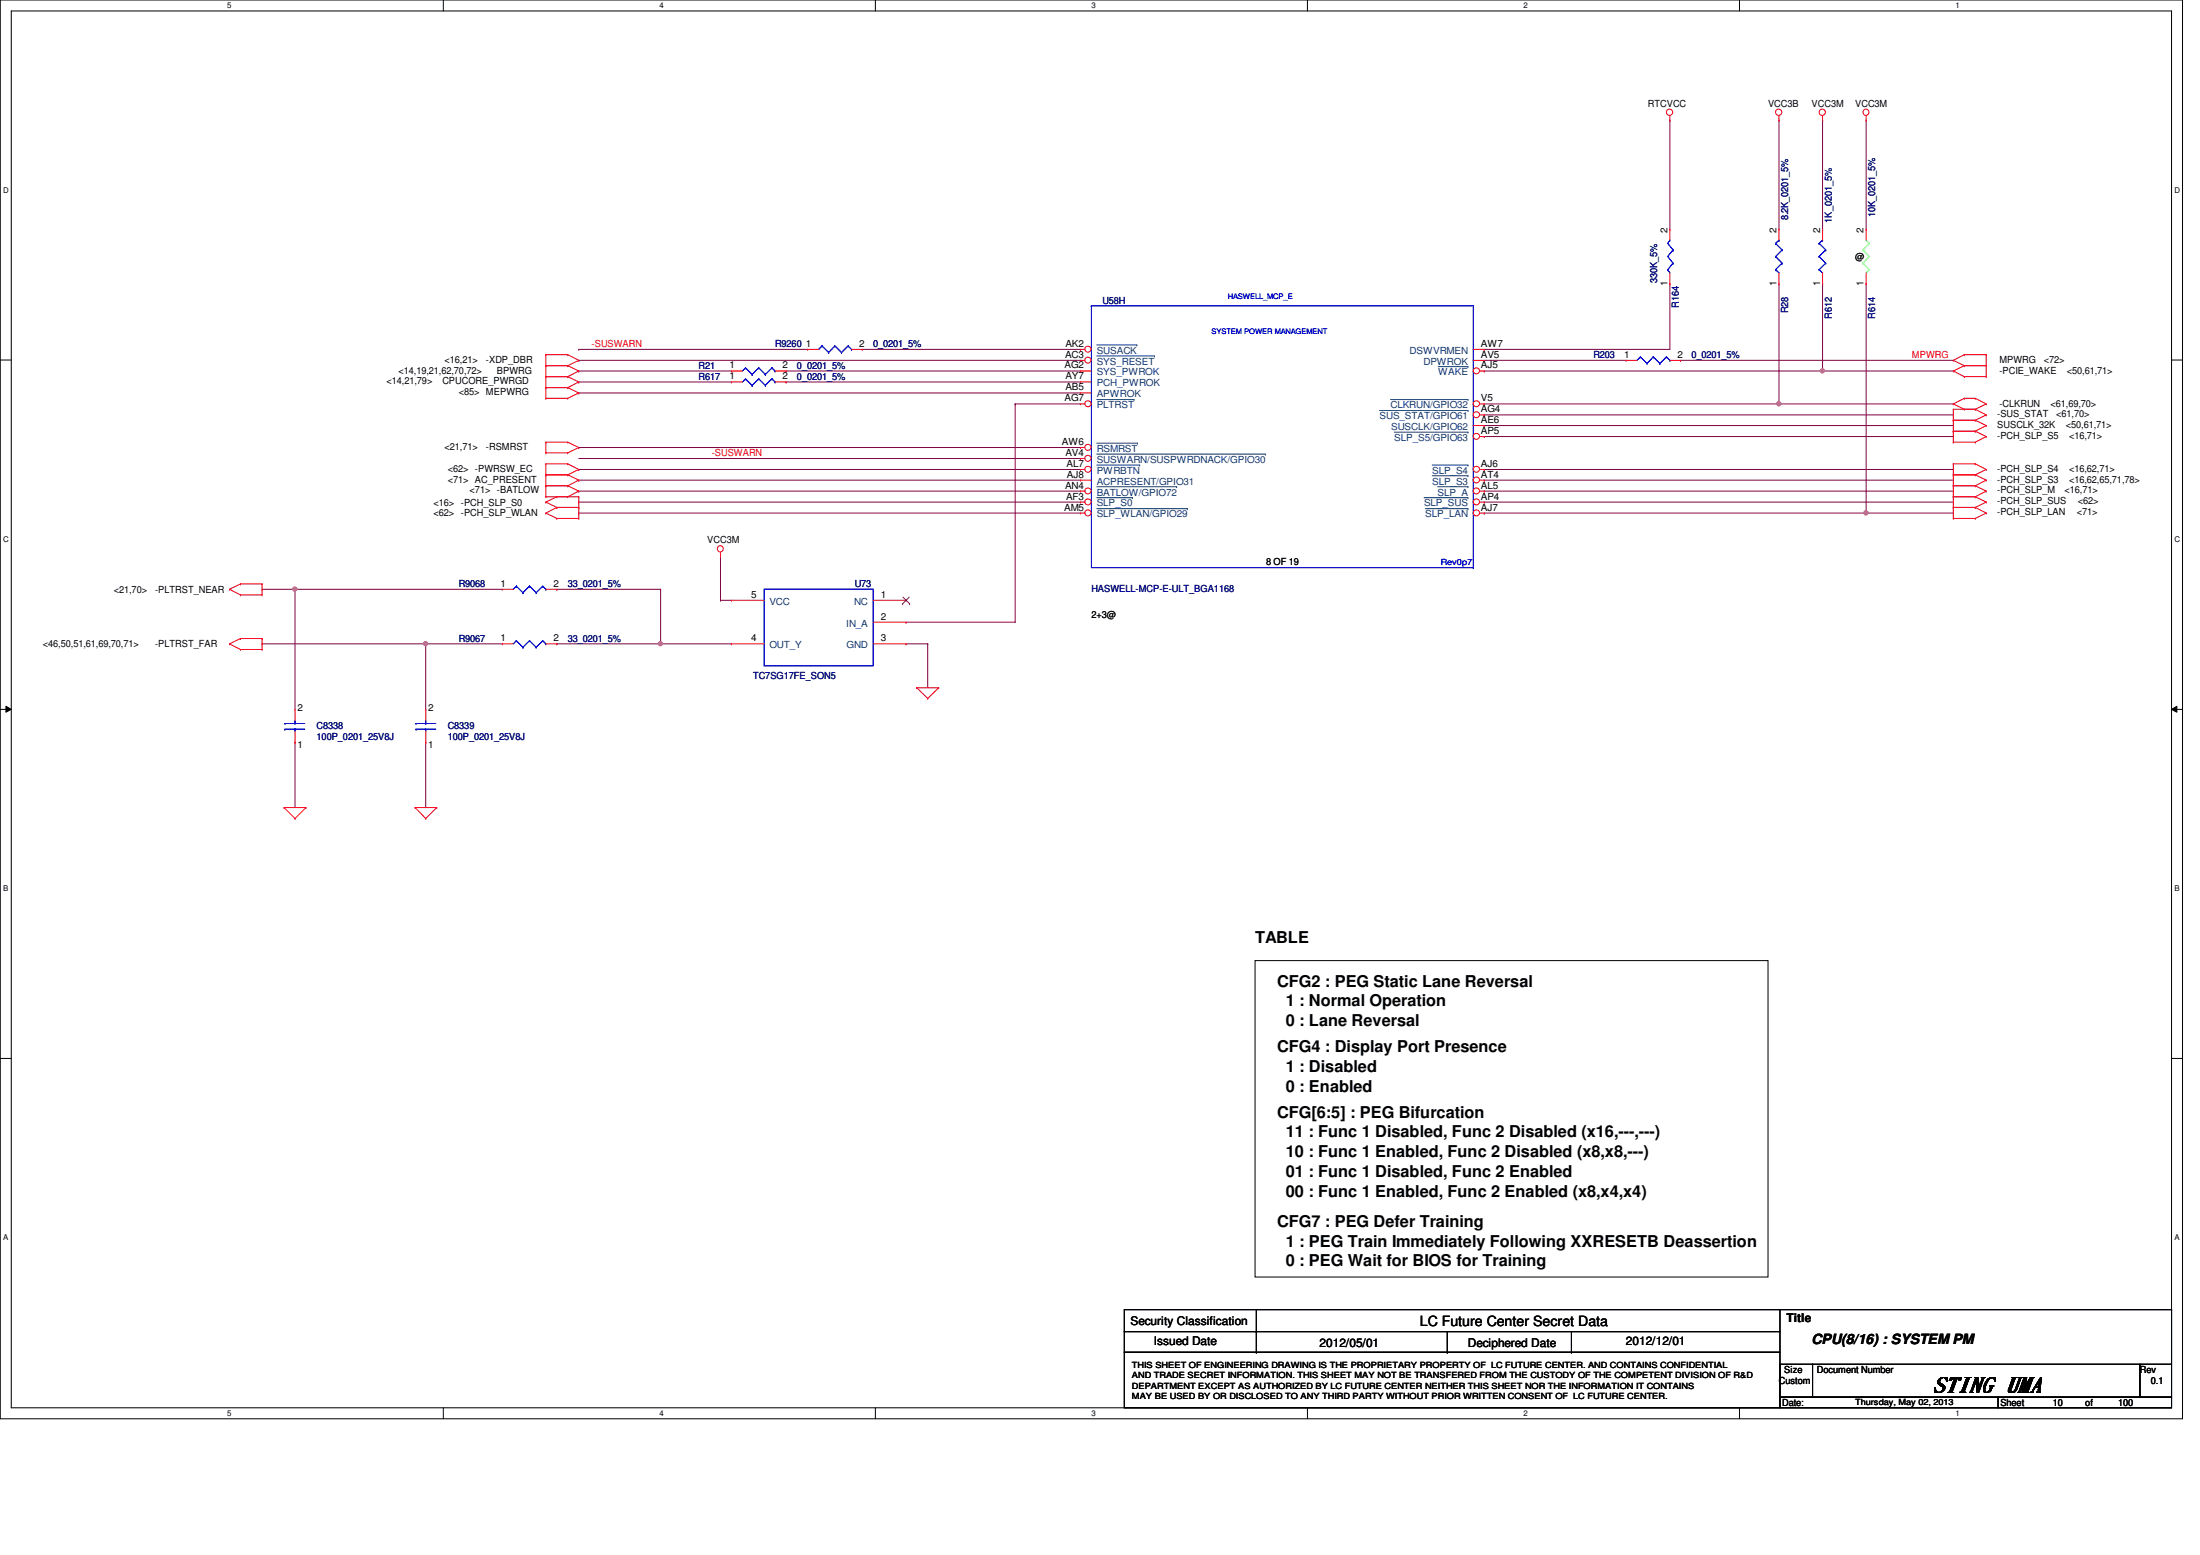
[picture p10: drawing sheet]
<svg xmlns="http://www.w3.org/2000/svg" width="297mm" height="210mm" viewBox="0 0 297 210" stroke-linecap="round" stroke-linejoin="round" font-family="sans-serif">
<path d="M0 0h294.7v191.5h-294.7zM1.5 1.5h291.7v188.5h-291.7z" fill="none" stroke="#000" stroke-width=".14"/>
<g fill="#fff">
<path d="M30.7 .2h.6v1.2h-.6z"/>
<path d="M30.7 190.2h.6v1.2h-.6z"/>
</g>
<path d="M59.9 0v1.5M59.9 190v1.5" fill="none" stroke="#000" stroke-width=".14"/>
<g fill="#fff">
<path d="M89 .2h.6v1.2h-.6z"/>
<path d="M89 190.2h.6v1.2h-.6z"/>
</g>
<path d="M118.2 0v1.5M118.2 190v1.5" fill="none" stroke="#000" stroke-width=".14"/>
<g fill="#fff">
<path d="M147.4 .2h.6v1.2h-.6z"/>
<path d="M147.4 190.2h.6v1.2h-.6z"/>
</g>
<path d="M176.5 0v1.5M176.5 190v1.5" fill="none" stroke="#000" stroke-width=".14"/>
<g fill="#fff">
<path d="M205.7 .2h.6v1.2h-.6z"/>
<path d="M205.7 190.2h.6v1.2h-.6z"/>
</g>
<path d="M234.9 0v1.5M234.9 190v1.5" fill="none" stroke="#000" stroke-width=".14"/>
<g fill="#fff">
<path d="M264 .2h.6v1.2h-.6z"/>
<path d="M264 190.2h.6v1.2h-.6z"/>
<path d="M.4 25h.8v1.2h-.8z"/>
<path d="M293.6 25h.7v1.2h-.7z"/>
<path d="M.4 72.1h.8v1.2h-.8z"/>
<path d="M293.6 72.1h.7v1.2h-.7z"/>
</g>
<path d="M0 48.6h1.5M293.2 48.6h1.5" fill="none" stroke="#000" stroke-width=".14"/>
<g fill="#fff">
<path d="M.4 119.3h.7v1.2h-.7z"/>
<path d="M293.6 119.3h.7v1.2h-.7z"/>
</g>
<path d="M0 95.8h1.5M.8 95.3l.7 .5-.7 .3zM293.2 95.8l.7-.5v.8zM293.2 95.8h1.5" fill="none" stroke="#000" stroke-width=".14"/>
<path d="M.8 95.3l.7 .5-.7 .3zM293.2 95.8l.7-.5v.8z" fill="#000"/>
<g fill="#fff">
<path d="M.4 166.4h.7v1.2h-.7z"/>
<path d="M293.6 166.4h.7v1.2h-.7z"/>
</g>
<path d="M169.5 129.7h69.2v42.7h-69.2zM0 142.9h1.5M293.2 142.9h1.5" fill="none" stroke="#000" stroke-width=".14"/>
<path d="M240.2 38.3h.1M240.2 38.3v16.2" fill="none" stroke="#800040" stroke-width=".14"/>
<circle cx="240.2" cy="54.5" r=".29" fill="#f0f"/>
<circle cx="240.2" cy="54.5" r=".29" fill="none" stroke="#f0f" stroke-width=".14"/>
<path d="M246.1 38.3h.1M246.1 38.3v11.8M200.4 54.5h.1M200.4 54.5h39.8" fill="none" stroke="#800040" stroke-width=".14"/>
<circle cx="246" cy="50.1" r=".29" fill="#f0f"/>
<circle cx="246" cy="50.1" r=".29" fill="none" stroke="#f0f" stroke-width=".14"/>
<g fill="none" stroke="#800040" stroke-width=".14">
<path d="M225.5 16.2h.1M225.5 16.2v14.7M240.2 16.2h.1M240.2 16.2v14.7M246.1 16.2h.1M246.1 16.2v14.7M252 16.2h.1M252 16.2v14.7M225.5 38.3h.1M225.5 38.3v8.9h-25.1M200.4 50.1h.1M200.4 57.4h.1"/>
<path d="M200.4 58.9h.1M200.4 48.6h.1M200.4 47.2h.1M200.4 50.1h63.3M200.4 57.4h63.3M200.4 58.9h63.3M200.4 48.6h19.1M226.9 48.6h.1M226.9 48.6h36.8M246.1 50.1h.1M200.4 67.8h.1M200.4 63.4h.1"/>
<path d="M200.4 66.3h.1M200.4 67.8h63.3M200.4 63.4h63.3M200.4 66.3h63.3M252 69.3h.1M252 69.3h11.7"/>
</g>
<circle cx="251.9" cy="69.2" r=".29" fill="#f0f"/>
<circle cx="251.9" cy="69.2" r=".29" fill="none" stroke="#f0f" stroke-width=".14"/>
<g fill="none" stroke="#800040" stroke-width=".14">
<path d="M252 38.3h.1M252 38.3v31h-51.6M78.1 48.6h.1M78.1 51.6h.1M78.1 50.1h.1M78.1 53h.1M78.1 48.6h67.8M78.1 50.1h20.7M78.1 51.6h20.7M78.1 53h67.8M106.1 50.1h.1M106.1 51.6h.1"/>
<path d="M106.1 50.1h39.8M106.1 51.6h39.8M200.4 56h.1M200.4 56h63.3M240.2 54.5h.1M240.2 54.5h23.5M35.4 79.5h.1M35.4 79.5h4.4M39.8 79.5h.1M39.8 79.5v16.3M75.2 79.5h.1M75.2 79.5h14"/>
<path d="M78.1 63.4h.1M78.1 64.8h.1M78.1 66.3h.1M78.1 60.4h.1M78.1 64.8h67.8M78.1 63.4h67.8M78.1 66.3h67.8M78.1 60.4h67.8M89.2 79.5h.1M89.2 79.5v7.4M200.4 64.8h.1M200.4 69.3h.1"/>
<path d="M200.4 64.8h63.3M89.2 86.9h.1M89.2 86.9h9.6M39.8 100.2h.1M39.8 100.2v8.8M57.5 100.2h.1M57.5 100.2v8.8"/>
</g>
<circle cx="89.2" cy="86.9" r=".29" fill="#f0f"/>
<circle cx="89.2" cy="86.9" r=".29" fill="none" stroke="#f0f" stroke-width=".14"/>
<path d="M39.8 79.5h.1M39.8 79.5h28M75.2 86.9h.1M75.2 86.9h14" fill="none" stroke="#800040" stroke-width=".14"/>
<circle cx="39.8" cy="79.5" r=".29" fill="#f0f"/>
<circle cx="39.8" cy="79.5" r=".29" fill="none" stroke="#f0f" stroke-width=".14"/>
<path d="M57.5 86.9h.1M57.5 86.9h10.3" fill="none" stroke="#800040" stroke-width=".14"/>
<circle cx="57.5" cy="86.9" r=".29" fill="#f0f"/>
<circle cx="57.5" cy="86.9" r=".29" fill="none" stroke="#f0f" stroke-width=".14"/>
<g fill="none" stroke="#800040" stroke-width=".14">
<path d="M78.1 47.2h.1M78.1 47.2h30.9M116.4 47.2h29.5M137.1 54.5h.1M137.1 54.5v29.5h-14.8M137.1 54.5h8.8M145.9 47.2h.1M78.1 69.3h.1M78.1 67.8h.1M78.1 69.3h67.8M78.1 61.9h67.8M78.1 67.8h67.8"/>
<path d="M97.3 75.1h.1M97.3 75.1v5.9M145.9 61.9h.1M35.4 86.9h.1M35.4 86.9h22.1M57.5 86.9h.1M57.5 86.9v8.9M97.3 81h.1M97.3 81h1.5M122.3 84h.1M122.3 86.9h.1M122.3 86.9h3"/>
<path d="M125.3 86.9h.1M125.3 86.9v5.9"/>
</g>
<g fill="none" stroke="#f00" stroke-width=".14">
<path d="M225.5 16.2h.1M225.5 15.6v.6M240.2 16.2h.1M240.2 15.6v.6M246.1 16.2h.1M246.1 15.6v.6M252 16.2h.1M252 15.6v.6M246.1 38.3h.1M246.1 30.9h.1M246.1 30.9v1.5M246.1 36.8v1.5"/>
<path d="M73.7 49.4h.1M73.7 47.9h.1M73.7 50.8h.1M73.7 53.8h.1M73.7 52.3h.1M73.7 59.7h.1M73.7 59.7h3M73.7 49.4h3M73.7 50.8h3M73.7 53.8h3M73.7 47.9v5.9M73.7 59.7v1.4"/>
<path d="M73.7 47.9h3M73.7 52.3h3M76.7 49.4h.1M76.7 47.9h.1M76.7 50.8h.1M76.7 53.8h.1M76.7 52.3h.1M76.7 59.7h.1M76.7 47.9l1.4 .7M76.7 49.4l1.4 .7M76.7 52.3l1.4 .7M76.7 59.7l1.4 .7"/>
<path d="M76.7 50.8l1.4 .8M78.1 48.6h.1M78.1 50.1h.1M78.1 53h.1M78.1 51.6h.1M78.1 48.6l-1.4 .8M78.1 50.1l-1.4 .7M78.1 53l-1.4 .8M78.1 51.6l-1.4 .7M98.8 50.1h.1M98.8 50.1h1.4M104.6 50.1h1.5"/>
<path d="M106.1 50.1h.1M109 47.2h.1M109 47.2h1.5M115 47.2h1.4M116.4 47.2h.1M219.5 48.6h.1M219.5 48.6h1.5M225.5 48.6h1.4M226.9 48.6h.1M263.7 58.2h.1M263.7 56.7h.1M263.7 59.7h.1"/>
<path d="M263.7 50.1h.1M263.7 54.5h.1M263.7 55.2h.1M263.7 48.6h.1M263.7 55.2v4.5M263.7 58.2h3M263.7 56.7h3M263.7 59.7h3M263.7 50.1l1.5 .7M263.7 55.2h3M263.7 54.5l1.5 .7M263.7 48.6l1.5 .8"/>
<path d="M265.2 49.4h.1M265.2 50.8h.1M265.2 53.8h.1M265.2 55.2h.1M265.2 47.9h.1M265.2 49.4l-1.5 .7M265.2 49.4h3M265.2 50.8h3M265.2 53.8l-1.5 .7M265.2 53.8h1.5M265.2 47.9h3M265.2 47.9l-1.5 .7"/>
<path d="M266.7 58.2h.1M266.7 56.7h.1M266.7 59.7h.1M266.7 53.8h.1M266.7 55.2h.1M266.7 56.7l1.5 .7M266.7 58.2l1.5 .7M266.7 53.8l1.5 .7M266.7 55.2l1.5 .8M268.2 57.4h.1M268.2 58.9h.1M268.2 49.4h.1"/>
<path d="M268.2 50.8h.1M268.2 54.5h.1M268.2 56h.1M268.2 47.9h.1M268.2 57.4l-1.5 .8M268.2 58.9l-1.5 .8M268.2 47.9v2.9M268.2 54.5l-1.5 .7M268.2 56l-1.5 .7M31 79.5h.1M31 79.5l1.5 .8M32.5 78.8h.1"/>
<path d="M32.5 78.8l-1.5 .7M32.5 78.8h2.9M35.4 78.8h.1M35.4 78.8v1.5M73.7 64.1h.1M73.7 62.6h.1M73.7 67.1h.1M73.7 65.6h.1M73.7 61.1h.1M73.7 69.3h.1M73.7 67.8h.1M73.7 67.1h4.4"/>
<path d="M73.7 64.1h3M73.7 62.6h3M73.7 65.6h3M73.7 62.6v4.5M73.7 61.1h3M73.7 69.3l1.5 .7M73.7 67.8l1.5 .7M75.2 68.5h.1M75.2 70h.1M75.2 67.1h.1M75.2 68.5h2.9M75.2 70h2.9"/>
<path d="M75.2 68.5l-1.5 .8M75.2 67.1l-1.5 .7M76.7 64.1h.1M76.7 62.6h.1M76.7 67.1h.1M76.7 65.6h.1M76.7 61.1h.1M76.7 62.6l1.4 .8M76.7 65.6l1.4 .7M76.7 64.1l1.4 .7M78.1 63.4h.1M78.1 66.3h.1"/>
<path d="M78.1 64.8h.1M78.1 60.4h.1M78.1 68.5h.1M78.1 70h.1M78.1 67.1h.1M78.1 63.4l-1.4 .7M78.1 66.3l-1.4 .8M78.1 64.8l-1.4 .8M78.1 60.4l-1.4 .7M78.1 67.1v2.9M97.3 75.1h.1M97.3 74.5v.6"/>
<path d="M263.7 68.5h.1M263.7 67.1h.1M263.7 64.1h.1M263.7 62.6h.1M263.7 65.6h.1M263.7 70h.1M263.7 68.5h3M263.7 62.6v7.4M263.7 67.1h3M263.7 64.1h3M263.7 62.6h3M263.7 65.6h3"/>
<path d="M263.7 70h3M266.7 68.5h.1M266.7 67.1h.1M266.7 64.1h.1M266.7 62.6h.1M266.7 65.6h.1M266.7 70h.1M266.7 67.1l1.5 .7M266.7 62.6l1.5 .8M266.7 64.1l1.5 .7M266.7 65.6l1.5 .7M266.7 68.5l1.5 .8"/>
<path d="M268.2 67.8h.1M268.2 63.4h.1M268.2 64.8h.1M268.2 66.3h.1M268.2 69.3h.1M268.2 67.8l-1.5 .7M268.2 63.4l-1.5 .7M268.2 64.8l-1.5 .8M268.2 66.3l-1.5 .8M268.2 69.3l-1.5 .7M31 86.9h.1M31 86.9l1.5 .8"/>
<path d="M32.5 80.3h.1M32.5 86.2h.1M32.5 87.7h.1M32.5 80.3h2.9M32.5 86.2l-1.5 .7M32.5 86.2h2.9M32.5 87.7h2.9M35.4 80.3h.1M35.4 86.2h.1M35.4 87.7h.1M35.4 86.2v1.5M123.8 92.8h.1"/>
<path d="M123.8 92.8h2.9M123.8 92.8l1.5 1.5M125.3 94.3h.1M126.7 92.8h.1M126.7 92.8l-1.4 1.5M38.4 109h.1M38.4 109h2.9M38.4 109l1.4 1.5M39.8 110.5h.1M41.3 109h.1M41.3 109l-1.5 1.5M56 109h.1"/>
<path d="M56 109h3M56 109l1.5 1.5M57.5 110.5h.1M59 109h.1M59 109l-1.5 1.5"/>
<circle cx="225.4" cy="15.2" r=".43"/>
<circle cx="240.2" cy="15.2" r=".43"/>
<circle cx="246" cy="15.2" r=".43"/>
<circle cx="251.9" cy="15.2" r=".42"/>
<circle cx="97.2" cy="74.1" r=".42"/>
</g>
<g fill="none" stroke="#000" stroke-width=".14">
<path d="M151.8 176.8h88.5v2.9h-88.5zM151.8 179.7h88.5v2.8h-88.5zM169.6 179.7h.1M169.6 176.8v5.7M195.4 179.7v2.8M212.2 179.7v2.8M240.2 176.8h53M293.2 176.8h.1M293.2 176.8v7.3M151.8 182.5h88.5v7.5h-88.5zM169.6 182.5h.1M195.4 182.5h.1"/>
<path d="M212.2 182.5h.1M240.3 184.1h4.4v4.5h-4.4zM240.3 188.6h29.5v1.4h-29.5zM244.7 184.1h44.2v4.5h-44.2zM269.8 188.6h23.4v1.4h-23.4zM288.9 184.1h4.3v4.5h-4.3z"/>
</g>
<g fill="none" stroke="#00f" stroke-width=".14">
<path d="M245.6 36.4h.1M245.6 34.6h.1M245.6 32.9h.1M245.6 36.4l.5 .4M245.6 34.6l.9 .9M245.6 32.9l.9 .8M246.1 32.4h.1M246.1 32.4l-.5 .5M246.5 35.5h.1M246.5 33.7h.1M246.5 35.5l-.9 .9M246.5 33.7l-.9 .9"/>
<path d="M100.7 49.7h.1M100.7 49.7l-.5 .4M100.7 49.7l.9 .8M101.6 50.5h.1M102.4 49.7h.1M102.4 49.7l-.8 .8M102.4 49.7l.9 .8M103.3 50.5h.1M104.2 49.7h.1M104.2 49.7l-.9 .8M104.2 49.7l.4 .4M104.6 50.1h.1"/>
<path d="M111 46.7h.1M111 46.7l-.5 .5M111 46.7l.9 .9M111.9 47.6h.1M112.7 46.7h.1M112.7 46.7l-.8 .9M112.7 46.7l.9 .9M113.6 47.6h.1M114.5 46.7h.1M114.5 46.7l-.9 .9M114.5 46.7l.5 .5M115 47.2h.1"/>
<path d="M147.4 41.3h.1M147.4 41.3v35.3h51.5M147.4 41.3h51.5v35.3M221.5 48.2h.1M221.5 48.2l-.5 .4M221.5 48.2l.9 .9M222.4 49.1h.1M223.2 48.2h.1M223.2 48.2l-.8 .9M223.2 48.2l.9 .9M224.1 49.1h.1M225 48.2h.1"/>
<path d="M225 48.2l-.9 .9M225 48.2l.5 .4M225.5 48.6h.1M198.9 76.6h.1"/>
</g>
<circle cx="146.9" cy="47.1" r=".42" fill="#fff"/>
<g fill="none" stroke="#f00" stroke-width=".14">
<path d="M145.9 47.2h.1M145.9 47.2h.6"/>
<circle cx="146.9" cy="47.1" r=".42"/>
</g>
<path d="M148.1 46.6h5.4M153.5 46.6h.1" fill="none" stroke="#004080" stroke-width=".14"/>
<circle cx="146.9" cy="54.5" r=".42" fill="#fff"/>
<g fill="none" stroke="#f00" stroke-width=".14">
<path d="M145.9 54.5h.1M145.9 51.6h.1M145.9 50.1h.1M145.9 54.5h.6M145.9 51.6h1.5M145.9 50.1h1.5"/>
<circle cx="146.9" cy="54.5" r=".42"/>
</g>
<path d="M148.1 53.9h5M153.1 53.9h.1" fill="none" stroke="#004080" stroke-width=".14"/>
<circle cx="146.9" cy="48.6" r=".42" fill="#fff"/>
<g fill="none" stroke="#f00" stroke-width=".14">
<path d="M145.9 48.6h.1M145.9 53h.1M145.9 48.6h.6M145.9 53h1.5"/>
<circle cx="146.9" cy="48.6" r=".42"/>
</g>
<path d="M148.1 48h7.8M155.9 48h.1" fill="none" stroke="#004080" stroke-width=".14"/>
<circle cx="146.9" cy="60.4" r=".42" fill="#fff"/>
<g fill="none" stroke="#f00" stroke-width=".14">
<path d="M145.9 60.4h.1M145.9 64.8h.1M145.9 60.4h.6M145.9 64.8h1.5"/>
<circle cx="146.9" cy="60.4" r=".42"/>
</g>
<path d="M148.1 59.8h5.5M153.6 59.8h.1" fill="none" stroke="#004080" stroke-width=".14"/>
<circle cx="146.9" cy="66.3" r=".42" fill="#fff"/>
<g fill="none" stroke="#f00" stroke-width=".14">
<path d="M145.9 66.3h.1M145.9 66.3h.6"/>
<circle cx="146.9" cy="66.3" r=".42"/>
</g>
<path d="M148.1 65.7h10.8M158.9 65.7h.1" fill="none" stroke="#004080" stroke-width=".14"/>
<circle cx="146.9" cy="63.3" r=".42" fill="#fff"/>
<g fill="none" stroke="#f00" stroke-width=".14">
<path d="M145.9 63.4h.1M145.9 63.4h.6"/>
<circle cx="146.9" cy="63.3" r=".42"/>
</g>
<path d="M148.1 62.8h5.8M153.9 62.8h.1" fill="none" stroke="#004080" stroke-width=".14"/>
<circle cx="146.9" cy="61.9" r=".42" fill="#fff"/>
<g fill="none" stroke="#f00" stroke-width=".14">
<path d="M145.9 61.9h.1M145.9 61.9h.6"/>
<circle cx="146.9" cy="61.9" r=".42"/>
</g>
<path d="M148.1 61.3h22.8M170.9 61.3h.1" fill="none" stroke="#004080" stroke-width=".14"/>
<circle cx="146.9" cy="67.7" r=".42" fill="#fff"/>
<g fill="none" stroke="#f00" stroke-width=".14">
<path d="M145.9 67.8h.1M145.9 67.8h.6"/>
<circle cx="146.9" cy="67.7" r=".42"/>
</g>
<path d="M148.1 67.2h4.8M152.9 67.2h.1" fill="none" stroke="#004080" stroke-width=".14"/>
<circle cx="146.9" cy="69.2" r=".42" fill="#fff"/>
<g fill="none" stroke="#f00" stroke-width=".14">
<path d="M198.9 48.6h1.5M198.9 47.2h1.5M200.4 48.6h.1M200.4 47.2h.1M145.9 69.3h.1M145.9 69.3h.6"/>
<circle cx="146.9" cy="69.2" r=".42"/>
</g>
<path d="M148.1 68.7h12.2M160.3 68.7h.1" fill="none" stroke="#004080" stroke-width=".14"/>
<circle cx="199.4" cy="50.1" r=".42" fill="#fff"/>
<g fill="none" stroke="#f00" stroke-width=".14">
<path d="M199.8 50.1h.6M200.4 50.1h.1"/>
<circle cx="199.4" cy="50.1" r=".42"/>
</g>
<path d="M194.2 49.5h4M198.2 49.5h.1" fill="none" stroke="#004080" stroke-width=".14"/>
<circle cx="199.4" cy="56" r=".42" fill="#fff"/>
<g fill="none" stroke="#f00" stroke-width=".14">
<path d="M199.8 56h.6M200.4 56h.1"/>
<circle cx="199.4" cy="56" r=".42"/>
</g>
<path d="M186.3 55.4h11.9M198.2 55.4h.1" fill="none" stroke="#004080" stroke-width=".14"/>
<circle cx="199.4" cy="54.5" r=".42" fill="#fff"/>
<g fill="none" stroke="#f00" stroke-width=".14">
<path d="M198.9 57.4h1.5M199.8 54.5h.6M200.4 54.5h.1M200.4 57.4h.1"/>
<circle cx="199.4" cy="54.5" r=".42"/>
</g>
<path d="M187.7 53.9h10.5M198.2 53.9h.1" fill="none" stroke="#004080" stroke-width=".14"/>
<circle cx="199.4" cy="63.3" r=".42" fill="#fff"/>
<g fill="none" stroke="#f00" stroke-width=".14">
<path d="M199.8 63.4h.6M200.4 63.4h.1"/>
<circle cx="199.4" cy="63.3" r=".42"/>
</g>
<path d="M193.4 62.8h4.8M198.2 62.8h.1" fill="none" stroke="#004080" stroke-width=".14"/>
<circle cx="199.4" cy="58.9" r=".42" fill="#fff"/>
<g fill="none" stroke="#f00" stroke-width=".14">
<path d="M199.8 58.9h.6M200.4 58.9h.1"/>
<circle cx="199.4" cy="58.9" r=".42"/>
</g>
<path d="M188.3 58.3h9.9M198.2 58.3h.1" fill="none" stroke="#004080" stroke-width=".14"/>
<circle cx="199.4" cy="64.8" r=".42" fill="#fff"/>
<g fill="none" stroke="#f00" stroke-width=".14">
<path d="M199.8 64.8h.6M200.4 64.8h.1"/>
<circle cx="199.4" cy="64.8" r=".42"/>
</g>
<path d="M193.4 64.2h4.8M198.2 64.2h.1" fill="none" stroke="#004080" stroke-width=".14"/>
<circle cx="199.4" cy="69.2" r=".42" fill="#fff"/>
<g fill="none" stroke="#f00" stroke-width=".14">
<path d="M199.8 69.3h.6M200.4 69.3h.1"/>
<circle cx="199.4" cy="69.2" r=".42"/>
</g>
<path d="M192.4 68.7h5.8M198.2 68.7h.1" fill="none" stroke="#004080" stroke-width=".14"/>
<circle cx="199.4" cy="67.7" r=".42" fill="#fff"/>
<g fill="none" stroke="#f00" stroke-width=".14">
<path d="M199.8 67.8h.6M200.4 67.8h.1"/>
<circle cx="199.4" cy="67.7" r=".42"/>
</g>
<path d="M192.3 67.2h5.9M198.2 67.2h.1" fill="none" stroke="#004080" stroke-width=".14"/>
<circle cx="199.4" cy="66.3" r=".42" fill="#fff"/>
<g fill="none" stroke="#f00" stroke-width=".14">
<path d="M225.5 38.3h.1M225.5 30.9h.1M225.5 30.9v1.5M225.5 36.8v1.5M240.2 38.3h.1M240.2 30.9h.1M240.2 30.9v1.5M240.2 36.8v1.5M252 38.3h.1M252 30.9h.1M252 30.9v1.5M252 36.8v1.5"/>
<path d="M98.8 51.6h.1M98.8 51.6h1.4M104.6 51.6h1.5M106.1 51.6h.1M67.8 79.5h.1M67.8 79.5h1.5M73.7 79.5h1.5M75.2 79.5h.1M199.8 66.3h.6M200.4 66.3h.1M39.8 95.8h.1M39.8 95.8v1.4"/>
<path d="M39.8 98.7v1.5M57.5 95.8h.1M57.5 95.8v1.4M57.5 98.7v1.5M67.8 86.9h.1M67.8 86.9h1.5M73.7 86.9h1.5M75.2 86.9h.1M98.8 81h.1M98.8 86.9h.1M98.8 86.9h4.4M98.8 81h4.4"/>
<path d="M117.9 86.9h4.4M117.9 81h4.4M117.9 84h4.4M122.3 81h.1M122.3 84h.1M122.3 86.9h.1M39.8 100.2h.1M57.5 100.2h.1"/>
<circle cx="199.4" cy="66.3" r=".42"/>
</g>
<path d="M194.1 65.7h4.1M198.2 65.7h.1" fill="none" stroke="#004080" stroke-width=".14"/>
<g fill="none" stroke="#00f" stroke-width=".14">
<path d="M225.2 36.4h.1M225.2 36.4l.3 .4M225.5 32.4h.1M225.5 32.4l-.3 .5 .7 .8M225.9 35.5h.1M225.9 33.7h.1M225.9 33.7l-.7 .9 .7 .9M225.9 35.5l-.7 .9M239.7 36.4h.1M239.7 34.6h.1M239.7 32.9h.1M239.7 36.4l.5 .4"/>
<path d="M239.7 34.6l.9 .9M239.7 32.9l.9 .8M240.2 32.4h.1M240.2 32.4l-.5 .5M240.6 35.5h.1M240.6 33.7h.1M240.6 35.5l-.9 .9M240.6 33.7l-.9 .9M100.7 51.1h.1M100.7 51.1l-.5 .5M100.7 51.1l.9 .9M101.6 52h.1"/>
<path d="M102.4 51.1h.1M102.4 51.1l-.8 .9M102.4 51.1l.9 .9M103.3 52h.1M104.2 51.1h.1M104.2 51.1l-.9 .9M104.2 51.1l.4 .5M104.6 51.6h.1M69.7 79.1h.1M69.7 79.1l-.4 .4M69.7 79.1l.9 .9M71.5 79.1h.1"/>
<path d="M71.5 79.1l-.9 .9M71.5 79.1l.9 .9M73.3 79.1h.1M73.3 79.1l-.9 .9M73.3 79.1l.4 .4M73.7 79.5h.1M103.2 79.5h14.7v10.4h-14.7zM38.5 97.7h.1M38.5 98.4h.1M38.5 97.7h2.6M38.5 98.4h2.6M39.8 98.4h.1"/>
<path d="M39.8 97.7h.1M39.8 97.2v.5M39.8 98.4v.3M56.2 97.7h.1M56.2 98.4h.1M56.2 97.7h2.6M56.2 98.4h2.6M57.5 98.4h.1M57.5 97.7h.1M57.5 97.2v.5M57.5 98.4v.3M69.7 86.5h.1"/>
<path d="M69.7 86.5l-.4 .4M69.7 86.5l.9 .9M70.6 80h.1M70.6 87.4h.1M71.5 86.5h.1M71.5 86.5l-.9 .9M71.5 86.5l.9 .9M72.4 80h.1M72.4 87.4h.1M73.3 86.5h.1M73.3 86.5l-.9 .9M73.3 86.5l.4 .4"/>
<path d="M73.7 86.9h.1"/>
</g>
<path d="M251.5 35.5h.1M251.5 33.7h.1M251.5 35.5l.9 .9M251.5 33.7l.9 .9M252 32.4h.1M252 32.4l.4 .5M252.4 36.4h.1M252.4 34.6h.1M252.4 32.9h.1M252.4 36.4l-.4 .4M252.4 34.6l-.9 .9M252.4 32.9l-.9 .8" fill="none" stroke="#80ff80" stroke-width=".14"/>
<path d="M121.9 81.5h.1M121.9 80.6l.9 .9M122.8 80.6l-.9 .9M122.8 81.5h.1" fill="none" stroke="#804000" stroke-width=".14"/>
<circle cx="240.2" cy="54.5" r=".29" fill="#f0f"/>
<circle cx="240.2" cy="54.5" r=".29" fill="none" stroke="#f0f" stroke-width=".14"/>
<circle cx="246" cy="50.1" r=".29" fill="#f0f"/>
<circle cx="246" cy="50.1" r=".29" fill="none" stroke="#f0f" stroke-width=".14"/>
<circle cx="251.9" cy="69.2" r=".29" fill="#f0f"/>
<circle cx="251.9" cy="69.2" r=".29" fill="none" stroke="#f0f" stroke-width=".14"/>
<circle cx="89.2" cy="86.9" r=".29" fill="#f0f"/>
<circle cx="89.2" cy="86.9" r=".29" fill="none" stroke="#f0f" stroke-width=".14"/>
<circle cx="39.8" cy="79.5" r=".29" fill="#f0f"/>
<circle cx="39.8" cy="79.5" r=".29" fill="none" stroke="#f0f" stroke-width=".14"/>
<circle cx="57.5" cy="86.9" r=".29" fill="#f0f"/>
<circle cx="57.5" cy="86.9" r=".29" fill="none" stroke="#f0f" stroke-width=".14"/>
<text font-size="2.8" x="260.9" y="187.9">STING UMA</text>
<g font-size="2.2">
<text x="169.5" y="127.3">TABLE</text>
<text x="172.4" y="133.2">CFG2 : PEG Static Lane Reversal</text>
<text x="173.6" y="135.8">1 : Normal Operation</text>
<text x="172.4" y="142">CFG4 : Display Port Presence</text>
<text x="173.6" y="138.5">0 : Lane Reversal</text>
<text x="173.6" y="144.7">1 : Disabled</text>
<text x="173.6" y="147.4">0 : Enabled</text>
<text x="172.4" y="150.9">CFG[6:5] : PEG Bifurcation</text>
<text x="173.6" y="153.5">11 : Func 1 Disabled, Func 2 Disabled (x16,---,---)</text>
<text x="173.6" y="156.2">10 : Func 1 Enabled, Func 2 Disabled (x8,x8,---)</text>
<text x="173.6" y="158.9">01 : Func 1 Disabled, Func 2 Enabled</text>
<text x="173.6" y="161.5">00 : Func 1 Enabled, Func 2 Enabled (x8,x4,x4)</text>
<text x="172.4" y="165.6">CFG7 : PEG Defer Training</text>
<text x="173.6" y="168.3">1 : PEG Train Immediately Following XXRESETB Deassertion</text>
<text x="173.6" y="170.9">0 : PEG Wait for BIOS for Training</text>
</g>
<g font-size="1.9">
<text x="191.7" y="178.9">LC Future Center Secret Data</text>
<text x="244.6" y="181.5">CPU(8/16) : SYSTEM PM</text>
</g>
<g font-size="1.6">
<text x="152.7" y="178.8">Security Classification</text>
<text x="241.2" y="178.5">Title</text>
<text x="155.8" y="181.6">Issued Date</text>
<text x="178.2" y="181.8">2012/05/01</text>
<text x="198.2" y="181.8">Deciphered Date</text>
<text x="219.5" y="181.6">2012/12/01</text>
</g>
<g font-size="1.3">
<text x="222.5" y="14.4">RTCVCC</text>
<text x="238.7" y="14.4">VCC3B</text>
<text x="244.6" y="14.4">VCC3M</text>
<text x="250.5" y="14.4">VCC3M</text>
<text x="225.1" y="31.4" transform="rotate(-90 225.1 31.4)">2</text>
<text x="239.9" y="31.4" transform="rotate(-90 239.9 31.4)">2</text>
<text x="245.7" y="31.4" transform="rotate(-90 245.7 31.4)">2</text>
<text x="250.5" y="35.1">@</text>
<text x="251.6" y="31.4" transform="rotate(-90 251.6 31.4)">2</text>
<text x="225.1" y="38.6" transform="rotate(-90 225.1 38.6)">1</text>
<text x="239.9" y="38.6" transform="rotate(-90 239.9 38.6)">1</text>
<text x="245.7" y="38.6" transform="rotate(-90 245.7 38.6)">1</text>
<text x="251.6" y="38.6" transform="rotate(-90 251.6 38.6)">1</text>
<text x="108.8" y="46.8">1</text>
<text x="116" y="46.8">2</text>
<text x="143.8" y="46.8">AK2</text>
<text x="199.9" y="46.8">AW7</text>
<text x="52.2" y="51.9">&lt;14,21,79&gt;</text>
<text x="53.8" y="50.4">&lt;14,19,21,62,70,72&gt;</text>
<text x="59.7" y="51.9">CPUCORE_PWRGD</text>
<text x="60" y="48.9">&lt;16,21&gt;</text>
<text x="61.9" y="53.3">&lt;85&gt; MEPWRG</text>
<text x="65.6" y="48.9">-XDP_DBR</text>
<text x="67.1" y="50.4">BPWRG</text>
<text x="98.5" y="49.7">1</text>
<text x="98.5" y="51.2">1</text>
<text x="105.7" y="49.7">2</text>
<text x="105.7" y="51.2">2</text>
<text x="143.7" y="49.7">AG2</text>
<text x="143.8" y="48.3">AC3</text>
<text x="143.8" y="51.2">AY7</text>
<text x="143.8" y="52.7">AB5</text>
<text x="199.9" y="48.3">AV5</text>
<text x="199.9" y="49.7">AJ5</text>
<text x="219.3" y="48.3">1</text>
<text x="226.5" y="48.3">2</text>
<text x="270" y="50.5">-PCIE_WAKE</text>
<text x="270" y="49.1">MPWRG</text>
<text x="276" y="49.1">&lt;72&gt;</text>
<text x="279.1" y="50.5">&lt;50,61,71&gt;</text>
<text x="143.7" y="54.2">AG7</text>
<text x="199.9" y="55.7">AG4</text>
<text x="199.9" y="54.2">V5</text>
<text x="199.9" y="57.1">AE6</text>
<text x="199.9" y="58.6">AP5</text>
<text x="269.7" y="57.8">SUSCLK_32K</text>
<text x="269.7" y="59.2">-PCH_SLP_S5</text>
<text x="269.7" y="56.3">-SUS_STAT</text>
<text x="270" y="54.9">-CLKRUN</text>
<text x="276.9" y="54.9">&lt;61,69,70&gt;</text>
<text x="277.6" y="56.3">&lt;61,70&gt;</text>
<text x="278.9" y="57.8">&lt;50,61,71&gt;</text>
<text x="279.4" y="59.2">&lt;16,71&gt;</text>
<text x="60" y="60.7">&lt;21,71&gt;</text>
<text x="60.4" y="63.7">&lt;62&gt; -PWRSW_EC</text>
<text x="60.4" y="65.2">&lt;71&gt; AC_PRESENT</text>
<text x="65.6" y="60.7">-RSMRST</text>
<text x="143.4" y="60.1">AW6</text>
<text x="143.8" y="66">AN4</text>
<text x="143.8" y="61.6">AV4</text>
<text x="144" y="63">AL7</text>
<text x="144.1" y="64.5">AJ8</text>
<text x="199.9" y="63">AJ6</text>
<text x="199.9" y="64.5">AT4</text>
<text x="199.9" y="66">AL5</text>
<text x="269.7" y="63.7">-PCH_SLP_S4</text>
<text x="269.7" y="65.2">-PCH_SLP_S3</text>
<text x="279.4" y="63.7">&lt;16,62,71&gt;</text>
<text x="279.4" y="65.2">&lt;16,62,65,71,78&gt;</text>
<text x="58.5" y="69.7">&lt;62&gt; -PCH_SLP_WLAN</text>
<text x="58.5" y="68.2">&lt;16&gt; -PCH_SLP_S0</text>
<text x="63.4" y="66.6">&lt;71&gt; -BATLOW</text>
<text x="143.7" y="68.9">AM5</text>
<text x="143.9" y="67.4">AF3</text>
<text x="199.9" y="68.9">AJ7</text>
<text x="199.9" y="67.4">AP4</text>
<text x="269.7" y="68.1">-PCH_SLP_SUS</text>
<text x="269.7" y="66.6">-PCH_SLP_M</text>
<text x="269.7" y="69.6">-PCH_SLP_LAN</text>
<text x="278.8" y="66.6">&lt;16,71&gt;</text>
<text x="280.4" y="69.6">&lt;71&gt;</text>
<text x="280.5" y="68.1">&lt;62&gt;</text>
<text x="95.5" y="73.4">VCC3M</text>
<text x="170.9" y="76.3">8 OF 19</text>
<text x="15.4" y="80">&lt;21,70&gt;</text>
<text x="21" y="80">-PLTRST_NEAR</text>
<text x="67.6" y="79.2">1</text>
<text x="74.7" y="79.2">2</text>
<text x="101.4" y="80.7">5</text>
<text x="118.9" y="80.7">1</text>
<text x="118.9" y="83.7">2</text>
<text x="147.4" y="83.4">2+3@</text>
<text x="5.8" y="87.4">&lt;46,50,51,61,69,70,71&gt;</text>
<text x="21" y="87.4">-PLTRST_FAR</text>
<text x="67.6" y="86.6">1</text>
<text x="74.7" y="86.6">2</text>
<text x="101.4" y="86.6">4</text>
<text x="118.9" y="86.6">3</text>
<text x="40.2" y="95.9">2</text>
<text x="57.8" y="95.9">2</text>
<text x="40.2" y="100.9">1</text>
<text x="57.8" y="100.9">1</text>
<text x="240.9" y="185.3">Size</text>
<text x="245.3" y="185.3">Document Number</text>
<text x="288.9" y="185.3">Rev</text>
<text x="240.2" y="186.8">Custom</text>
<text x="240.6" y="189.8">Date:</text>
<text x="270.1" y="189.8">Sheet</text>
<text x="277.2" y="189.8">10</text>
<text x="281.6" y="189.8">of</text>
<text x="286" y="189.8">100</text>
<text x="290.4" y="186.8">0.1</text>
</g>
<g font-size="1.3" fill="#000080">
<text x="241.4" y="29.8" transform="rotate(-90 241.4 29.8)">8.2K_0201_5%</text>
<text x="253.2" y="29.3" transform="rotate(-90 253.2 29.3)">10K_0201_5%</text>
<text x="247.3" y="30.1" transform="rotate(-90 247.3 30.1)">1K_0201_5%</text>
<text x="148.8" y="41">U58H</text>
<text x="223.7" y="38.2" transform="rotate(-90 223.7 38.2)">330K_5%</text>
<text x="226.7" y="41.6" transform="rotate(-90 226.7 41.6)">R164</text>
<text x="104.6" y="46.9">R9260</text>
<text x="117.9" y="46.9">0_0201_5%</text>
<text x="241.4" y="42.3" transform="rotate(-90 241.4 42.3)">R28</text>
<text x="247.3" y="43" transform="rotate(-90 247.3 43)">R612</text>
<text x="253.2" y="43" transform="rotate(-90 253.2 43)">R614</text>
<text x="94.3" y="49.8">R21</text>
<text x="94.3" y="51.3">R617</text>
<text x="107.6" y="49.8">0_0201_5%</text>
<text x="107.6" y="51.3">0_0201_5%</text>
<text x="215.1" y="48.3">R203</text>
<text x="228.4" y="48.3">0_0201_5%</text>
<text x="61.9" y="79.3">R9068</text>
<text x="76.7" y="79.3">33_0201_5%</text>
<text x="115.4" y="79.3">U73</text>
<text x="147.4" y="79.9">HASWELL-MCP-E-ULT_BGA1168</text>
<text x="61.9" y="86.7">R9067</text>
<text x="76.7" y="86.7">33_0201_5%</text>
<text x="101.7" y="91.7">TC7SG17FE_SON5</text>
<text x="42.8" y="98.4">C8338</text>
<text x="42.8" y="99.9">100P_0201_25V8J</text>
<text x="60.4" y="98.4">C8339</text>
<text x="60.4" y="99.9">100P_0201_25V8J</text>
</g>
<g font-size="1.3" fill="#f00">
<text x="79.9" y="46.9">-SUSWARN</text>
<text x="258.1" y="48.3">MPWRG</text>
<text x="96.1" y="61.6">-SUSWARN</text>
</g>
<g font-size="1.3" fill="#004080">
<text x="148.1" y="47.8">SUSACK</text>
<text x="190.3" y="47.8">DSWVRMEN</text>
<text x="148.1" y="52.2">PCH_PWROK</text>
<text x="148.1" y="50.7">SYS_PWROK</text>
<text x="148.1" y="49.2">SYS_RESET</text>
<text x="148.1" y="53.6">APWROK</text>
<text x="192.2" y="49.2">DPWROK</text>
<text x="194.2" y="50.7">WAKE</text>
<text x="148.1" y="55.1">PLTRST</text>
<text x="186.3" y="56.6">SUS_STAT/GPIO61</text>
<text x="187.7" y="55.1">CLKRUN/GPIO32</text>
<text x="187.8" y="58">SUSCLK/GPIO62</text>
<text x="188.3" y="59.5">SLP_S5/GPIO63</text>
<text x="148.1" y="61">RSMRST</text>
<text x="148.1" y="65.4">ACPRESENT/GPIO31</text>
<text x="148.1" y="64">PWRBTN</text>
<text x="148.1" y="62.5">SUSWARN/SUSPWRDNACK/GPIO30</text>
<text x="193.4" y="64">SLP_S4</text>
<text x="193.4" y="65.4">SLP_S3</text>
<text x="148.1" y="66.9">BATLOW/GPIO72</text>
<text x="148.1" y="68.4">SLP_S0</text>
<text x="148.1" y="69.8">SLP_WLAN/GPIO29</text>
<text x="192.3" y="68.4">SLP_SUS</text>
<text x="192.4" y="69.8">SLP_LAN</text>
<text x="194.1" y="66.9">SLP_A</text>
<text x="103.9" y="81.6">VCC</text>
<text x="115.3" y="81.6">NC</text>
<text x="103.9" y="87.5">OUT_Y</text>
<text x="114.3" y="84.6">IN_A</text>
<text x="114.3" y="87.5">GND</text>
</g>
<g font-size="1.1">
<text x="30.7" y="1.1">5</text>
<text x="89" y="1.1">4</text>
<text x="147.4" y="1.1">3</text>
<text x="205.7" y="1.1">2</text>
<text x="264" y="1.1">1</text>
<text x=".4" y="26">D</text>
<text x="293.6" y="26">D</text>
<text x=".4" y="73.1">C</text>
<text x="293.6" y="73.1">C</text>
<text x=".4" y="120.3">B</text>
<text x="293.6" y="120.3">B</text>
<text x=".4" y="167.4">A</text>
<text x="293.6" y="167.4">A</text>
<text x="152.8" y="184.7">THIS SHEET OF ENGINEERING DRAWING IS THE PROPRIETARY PROPERTY OF LC FUTURE CENTER. AND CONTAINS CONFIDENTIAL</text>
<text x="30.7" y="191.2">5</text>
<text x="89" y="191.2">4</text>
<text x="147.4" y="191.2">3</text>
<text x="152.8" y="187.5">DEPARTMENT EXCEPT AS AUTHORIZED BY LC FUTURE CENTER NEITHER THIS SHEET NOR THE INFORMATION IT CONTAINS</text>
<text x="152.8" y="188.8">MAY BE USED BY OR DISCLOSED TO ANY THIRD PARTY WITHOUT PRIOR WRITTEN CONSENT OF LC FUTURE CENTER.</text>
<text x="152.8" y="186.1">AND TRADE SECRET INFORMATION. THIS SHEET MAY NOT BE TRANSFERED FROM THE CUSTODY OF THE COMPETENT DIVISION OF R&amp;D</text>
<text x="205.7" y="191.2">2</text>
<text x="250.5" y="189.7">Thursday, May 02, 2013</text>
<text x="264" y="191.2">1</text>
</g>
<text font-size="1.1" fill="#00f" x="194.5" y="76.2">Rev0p7</text>
<g font-size="1" fill="#00f">
<text x="165.8" y="40.4">HASWELL_MCP_E</text>
<text x="163.6" y="45.1">SYSTEM POWER MANAGEMENT</text>
</g>
</svg>
